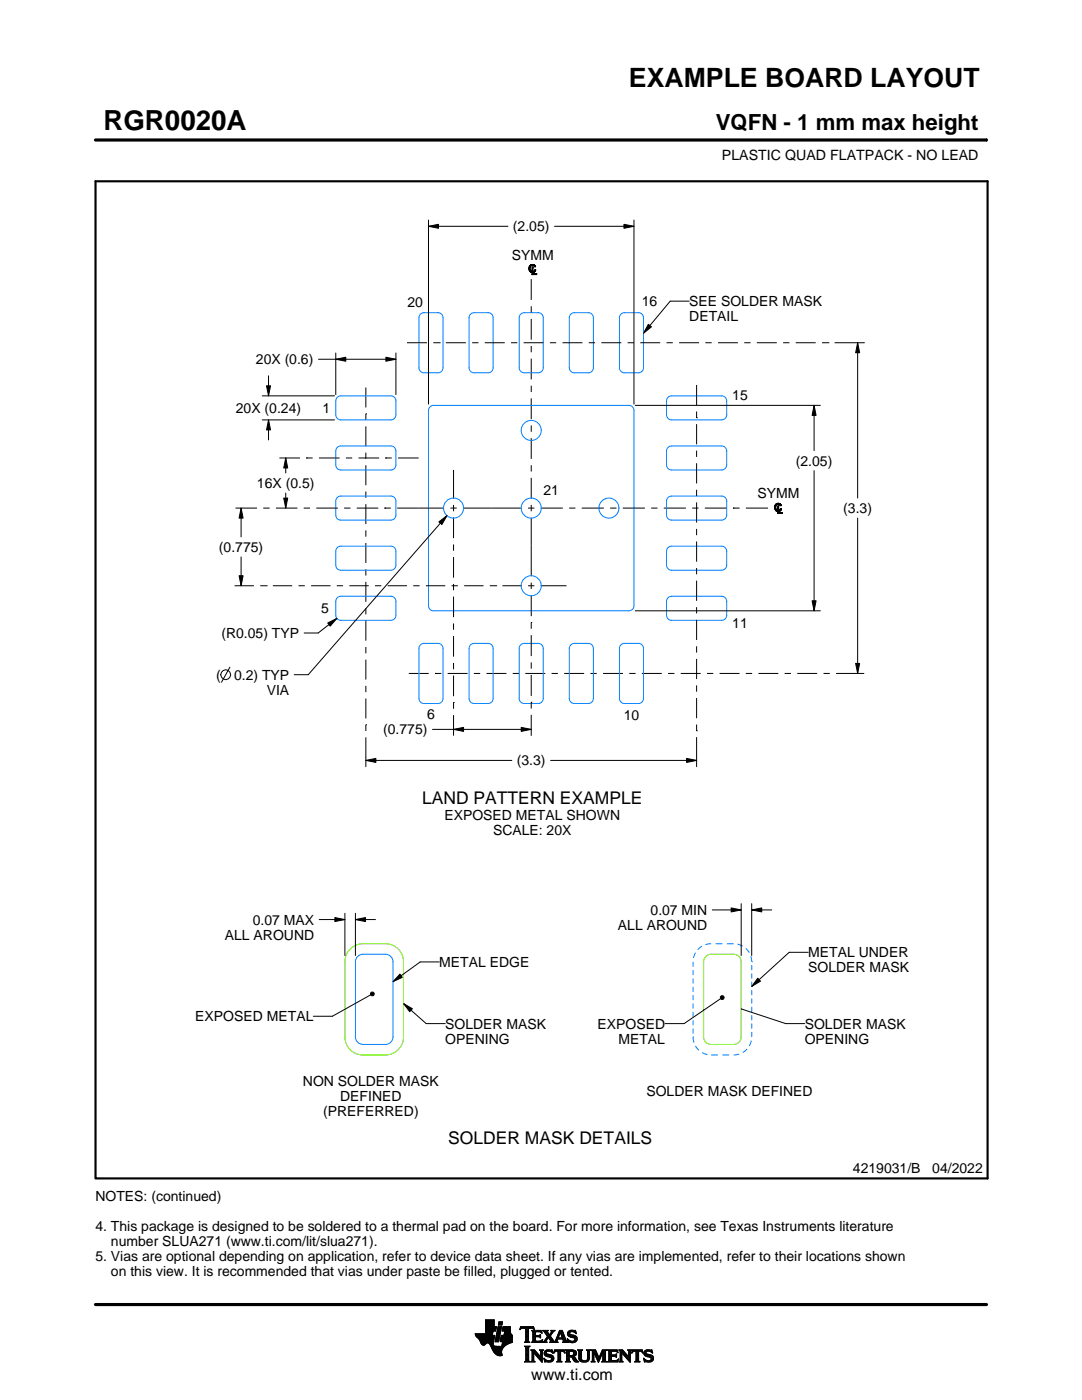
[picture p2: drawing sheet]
<svg xmlns="http://www.w3.org/2000/svg" width="216mm" height="279mm" viewBox="0 0 216 279" stroke-linecap="round" stroke-linejoin="round" font-family="sans-serif">
<g fill="none" stroke="#000" stroke-width=".2">
<path d="M19.1 27.9h177.7M196.8 27.7v.5M85.5 45.2l2-.4v.8zM85.5 43.9v36.8M85.5 45.2h15.9M105.5 53.6h.3zM105.5 53.7h.3zM105.5 53.6l.3-.1zM105.5 53.7l.3-.1v.1zM105.6 53.5l.2-.1zM105.6 53.8l.2-.1v.1zM105.6 53.8h.2z"/>
<path d="M105.6 53.5h.2l-.3 .1zM105.6 53.3h.2zM105.6 53.3l.2 .1-.2 .1zM105.6 53.9h.2zM105.6 53.3l.2-.1zM105.6 53.9l.2-.1v.1zM105.6 54h.3zM105.6 53.2l.3-.1zM105.6 53.2h.2l-.2 .1zM105.7 54.1h.2zM105.7 53.1l.3-.1zM105.7 53.1h.2z"/>
<path d="M105.7 54.1h.3zM105.7 53h.5zM105.7 53h.4zM105.7 54.2h.4zM105.7 53h.3zM105.8 52.9h.9zM105.8 54.3l.9-.1zM105.8 54.3h.8zM105.8 54.3l.4-.1zM105.8 54.3l.6-.1zM105.9 52.9l.7-.1zM105.9 52.9h.8z"/>
<path d="M105.9 54.3h.7zM105.9 54.3h.6zM106 52.8h.6zM106 52.8h.5zM106 55.7v4.2M106 54.4l.5-.1zM106 54.4h.5zM106.1 52.8h.4zM106.1 52.8h.3zM106.2 54.4h.3zM106.2 54.8l.9-.2v.2zM106.2 53.3h.2l-.2 .9z"/>
<path d="M106.2 54.8l.2-.2h.7zM106.2 54.4h.2l-.2 .4zM106.2 52.8h.2zM106.2 53l.5-.1zM106.3 53l.4-.1zM106.3 53h.4zM106.4 53.3v.9h-.2zM106.4 54.2h.4zM106.4 54.4v.2l-.2 .2zM106.4 53h.3zM106.5 53h.2zM106.5 54.2l.3-.1z"/>
<path d="M106.5 53h.3zM106.5 54.1h.3zM106.6 53.1h.3zM106.6 54l.2 .1zM106.6 54h.3zM106.6 53.2h.3zM106.7 54h.2zM106.7 54l.2-.1zM106.7 53.9h.2zM106.7 53.8l.2 .1zM110.6 45.2h15.9M124.5 44.8l2 .4-2 .4z"/>
<path d="M126.5 43.9v36.8M52.3 79h14.5M53.2 77h.8l-.4 2zM53.6 75v4M63.5 71.7h15.5M67 71.7l2-.4v.8zM67 70.4v8.3M73 77.3v4M77 71.3l2 .4-2 .4zM79 70.4v8.3M81.2 68.4h4M86.5 68.4h1.2"/>
<path d="M87.7 68.4h.1M89 68.4h4M94.2 68.4h1.3M96.7 68.4h4M102 68.4h1.2M104.5 68.4h4M106 62.4h.1M106 61.1v1.3M106 63.6v4.2M106 69.1v1.2M106 71.6v4.1M106 77v1.2"/>
<path d="M106 79.5v4.2M109.7 68.4h1.3M112.2 68.4h4M117.5 68.4h1.2M120 68.4h4M125.2 68.4h1.3M127.8 68.4h3.9M129.4 64.7l.6 .5-1.6 1.3zM133 68.4h1.3M135.5 68.4h4M137.5 60.1h-3.8l-5.3 6.4M139 76.8v4.1"/>
<path d="M140.7 68.4h1.3M143.3 68.4h3.9M148.5 68.4h1.3M151 68.4h4M156.3 68.4h1.2M158.8 68.4h4M164 68.4h1.3M165.3 68.4h.1M166.5 68.4h6M171.1 68.4l.4 2h-.8zM171.1 68.4v31M52.3 83.8h14.5"/>
<path d="M53.6 83.8l.4 2h-.8zM53.6 83.8v4M55.8 91.4h4.1M56.6 99.4h.8l-.4 2zM57 91.4l.4 2h-.8zM57 91.4v3M57 98.4v3M61.1 91.4h.1M61.1 91.4h1.3M63.6 91.4h4.2M69 91.4h1.3M71.5 91.4h4.1"/>
<path d="M73 82.6h.1M73 82.6v1.2M73 85.1v4M73 90.3v1.3M73 92.9v3.9M73 98.1v1.3M76.9 91.4h.1M76.9 91.4h1.3M79.4 91.4h4.1M90.5 93.8v5.7M106 84.9v1.3M106 87.4v4.2"/>
<path d="M106 92.8v1.3M106 95.4v4.1M126.8 80.9h36.9M139 83.4h.1M139 82.1v1.3M139 84.6v4.1M139 89.9v1.3M139 92.4v4.1M139 97.7v1.3M162.4 80.9l.4 2h-.8zM162.4 80.9v9M162.4 93.9v28"/>
<path d="M46.8 116.9h3.9M47 101.4h4.3M47.7 114.9h.8l-.4 2zM48.1 101.4l.4 2h-.8zM48.1 101.4v5.7M48.1 111.2v5.7M51.9 116.9h1.3M52.5 101.4h1.3M53.2 116.9h.1M54.4 116.9h3.9M55.1 101.4h4.2M59.6 116.9h1.2"/>
<path d="M60.6 101.4h1.3M62.1 116.9h3.8M63.1 101.4h4.3M67.2 116.9h1.3M68.7 101.4h1.2M69.7 116.9h3.9M71.2 101.4h4.3M73 100.6v4M73 105.8v1.3M73 108.4v3.9M73 113.6v1.3M73 116.1v4"/>
<path d="M74.8 116.9h1.3M76.7 101.4h.1M76.7 101.4h1.3M77.3 116.9h3.9M79.2 101.4h9.4M82.5 116.9h1.2M85 116.9h3.8M87.6 104.2l1.6-1.3-1 1.8zM89.2 102.9l-27.7 31.8h-2.8M89.9 101.4h1.2M90.1 116.9h1.3M90.5 100.8v1.2"/>
<path d="M90.5 103.3v4.1M90.5 108.7v1.2M90.5 111.2v4.1M90.5 116.5v1.3M90.5 119.1v4.1M92.4 101.4h11.7M92.6 116.9h3.9M97.7 116.9h1.3M99 116.9h.1M100.3 116.9h3.8M105.4 116.9h1.2M105.4 101.4h1.2"/>
<path d="M106 100.8v1.2M106 103.3v11.7M106 116.3v1.2M106 118.8v4.2M107.9 116.9h5.1M107.9 101.4h4.4M113.6 101.4h1.2M116.1 101.4h4.4M121.7 101.4h1.3M124.3 101.4h4.4M129.9 101.4h1.3M132.5 101.4h4.4"/>
<path d="M138.1 101.4h1.3M139 100.3v4M139 105.6v1.2M139 108.1v4M139 113.4v1.2M139 115.9v4M140.6 101.4h4.5M146.3 101.4h.1M146.3 101.4h1.3M148.8 101.4h4.4M154.6 101.3h.2zM154.6 101.3l.2 .1z"/>
<path d="M154.6 101.3l.2-.1zM154.6 101.3h.2v.1zM154.6 101.1h.2zM154.6 101.4h.2v.1zM154.6 101.4l.2 .1zM154.6 101.1l.2 .1-.2 .1zM154.6 101.5h.2zM154.6 101h.2zM154.6 101l.2 .1h-.2zM154.6 101.6h.2zM154.6 100.9l.2 .1zM154.6 100.9h.2z"/>
<path d="M154.6 101.6l.2-.1v.1zM154.6 100.9h.3zM154.7 101.7h.2zM154.7 100.8l.3-.1zM154.7 100.8h.2zM154.7 100.8l.2 .1h-.3zM154.7 101.7l.2 .1zM154.7 100.7h.4zM154.7 100.7h.3zM154.7 101.8h.3zM154.8 100.7l.4-.1zM154.8 100.7h.3z"/>
<path d="M154.8 101.9h.3zM154.8 100.6h.9zM154.9 101.9h.8zM154.9 101.9l.8 .1zM154.9 101.9h.3zM154.9 101.9h.5zM154.9 100.6l.7-.1zM154.9 100.6h.8zM154.9 102h.8zM154.9 102h.7zM155 100.5h.6zM155 100.5h.5z"/>
<path d="M155.1 102h.5zM155.1 102h.4zM155.1 100.5h.4zM155.1 100.5h.3zM155.2 102.1l.3-.1zM155.2 102.5l.9-.2v.2zM155.2 100.9h.2l-.2 1zM155.2 102.5l.2-.2h.7zM155.2 102.1h.2l-.2 .4zM155.2 100.5h.2zM155.2 100.6h.5zM155.3 100.6h.4z"/>
<path d="M155.4 100.6h.4zM155.4 100.9v1h-.2zM155.4 101.9l.4-.1zM155.4 102.1v.2l-.2 .2zM155.4 100.7l.4-.1zM155.5 100.7l.3-.1zM155.5 101.8h.4zM155.6 100.7h.2zM155.6 101.8h.3zM155.6 100.8h.3zM155.6 101.7l.3 .1zM155.6 101.7l.3-.1z"/>
<path d="M155.7 100.9h.2zM155.7 101.6h.2zM155.7 101.6l.2-.1zM155.7 101.5h.2zM162 119.9h.8l-.4 2zM171.1 103.4v31M45.9 133.2l-1.7 3M65.4 124.3l1.8-.9-1.3 1.6zM67.2 123.4l-3.7 2.9h-2.8M73 121.4v1.2M73 123.9v4M73 129.1v1.3"/>
<path d="M73 131.6v4M73 136.9v1.2M73 139.4v4M81.6 134.4h3.9M86.8 134.4h.1M86.8 134.4h1.3M89.3 134.4h4M90.5 124.4v1.3M90.5 126.9v4.2M90.5 132.3v1.3M90.5 134.8v4.1M94.6 134.4h1.2"/>
<path d="M97.1 134.4h3.9M102.3 134.4h1.3M104.8 134.4h4M106 124.2h.1M106 124.2v1.3M106 126.7v4.2M106 132.2v1.2M106 134.7v4.2M110.1 134.4h1.2M112.6 134.4h4M117.8 134.4h1.3M120.3 134.4h4"/>
<path d="M125.6 134.4h1.2M126.8 121.9h36.9M128.1 134.4h4M133.3 134.4h1.3M135.8 134.4h4M139 121.2v1.2M139 123.7v4M139 129v1.2M139 131.5v4M139 136.8v1.2M139 139.3v4M141.1 134.4h1.2"/>
<path d="M143.6 134.4h4M148.8 134.4h1.3M151.3 134.4h4M156.6 134.4h1.2M159.1 134.4h4M164.3 134.4h1.3M166.8 134.4h5.6M170.7 132.4h.8l-.4 2zM73 151.8l2-.4v.8zM73 144.6h.1M73 144.6v1.3M73 147.2v5.8"/>
<path d="M73 151.8h29.1M86.3 145.6h19.7M90.5 145.6l2-.4v.8zM90.5 140.2h.1M90.5 140.2v1.3M90.5 142.7v4.1M104 145.2l2 .4-2 .4zM106 140.1h.1M106 140.1v1.3M106 142.7v4.1M109.9 151.8h29.1M137 151.4l2 .4-2 .4z"/>
<path d="M139 145.9h.1M139 144.6v1.3M139 147.1v5.9M63.7 183.5h5.1M66.8 183.1l2 .4-2 .4zM68.8 182.3v8.4M70.9 183.5l2-.4v.8zM70.9 182.3v8.4M70.9 183.5h4M73.9 198.2l.3-.2h.3l.2 .4-.2 .3h-.3l-.3-.2zM73.9 198.6l-7.6 4.2h-3.8M79.8 194.4l.5 .7-1.9 .8z"/>
<path d="M87.7 192h-3.8l-5.5 3.9M142.1 181.6h5.8M143.7 198.9l.3-.2 .4 .1 .1 .3-.1 .3-.4 .1-.3-.2zM143.8 199.3l-7.3 5h-3.8M145.9 181.2l2 .4-2 .4zM147.9 180.3v10.4M150 181.6l2-.4v.8zM150 181.6h4M150 180.3v10.4M151.2 195.2l.5 .6-1.7 1.1zM161.3 190.1h-3.8l-7.5 6.8M80.5 200.3l1.8 1-.5 .6z"/>
<path d="M80.5 200.3l4.5 4h3.8M147.9 201.4l8.9 2.9h3.8M94.8 266.2h3.5M94.8 266.3h3.5M94.9 266.4h3.3M94.9 266.5h3.8l-.2 1.2M94.9 266.5h3.8M95 266.6h3.7M95 266.7h3.7M95.1 266.8h3.6M95.2 266.9h3.4M95.3 267h3.3"/>
<path d="M95.4 267.1h3.2M95.5 267.2h3.1M95.6 267.3h3M95.7 267.4h2.8M95.7 267.5h2.8M95.8 267.6h2.7M95.8 267.7h2.7M95.9 267.8h2.6M95.9 267.9h2.5M95.9 268h2.5M96 268h1.1M96 268.1h1"/>
<path d="M96.1 268.2h.8M96.1 268.3h.7M96.2 268.4h.6M96.3 268.4h.4M96.9 266.1h1.4M96.9 266h1.4M96.9 265.9h1.4M96.9 265.8h1.5M96.9 265.7h1.5M96.9 264.7l2.2 .1-.2 .9h-.5l-.2 .8M96.9 265.6h2M96.9 265.5h2"/>
<path d="M96.9 265.4h2M96.9 265.3h2.1M96.9 265.2h2.1M96.9 265.1h2.1M96.9 265h2.1M96.9 264.9h2.1M96.9 264.8h2.2M96.9 264.6h1.7M96.9 264.5h1.7M96.9 264.4h1.7M96.9 264.3h1.7M96.9 264.2h1.7"/>
<path d="M96.9 264.1h1.7M96.9 264h1.7M96.9 263.9h1.7M96.9 263.8h1.7M96.9 263.7h1.7M96.9 263.6h1.7M96.9 263.5h1.7M96.9 263.4h1.7M97.5 268h.9M97.6 268.1h.8M97.7 268.2h.7M97.7 268.3h.7"/>
<path d="M97.8 268.4h.6M97.9 268.5h.6M97.9 268.6h.7M98 268.7h1.1M98 268.8h2.6M98 268.8h2.5M98.1 268.9h2.3M98.1 269h2.3M98.1 269.1h2.2M98.2 269.2h2.1M98.2 269.2h2M98.2 269.3h2"/>
<path d="M98.3 269.4h1.9M98.3 269.5h1.8M98.4 269.6h1.7M98.4 268v.4l.3 .2 2 .1M98.5 269.7h1.6M98.5 267.7l-.1 .3M98.5 269.8h1.6M98.6 269.9h1.5M98.6 264.8v-1.4h-1.7v2.8h-2.1l.1 .3 .7 .8 .7 1.1 .3 .1 .6-.5 .4 .1 1 1.8 .8 .6h.8l-.1-1 .8-1M98.6 270h1.5M98.7 270h1.4M98.8 270.1h1.3"/>
<path d="M98.8 267.7h.7M98.8 267.6h.7M98.8 267.5h.7M98.9 270.2h1.2M98.9 267.4h.7M98.9 267.3h.7M98.9 267.2h.7M98.9 267.1h.7M98.9 267h.7M98.9 270.3h1.3M99 266.9h.6M99 266.9h.7"/>
<path d="M99 266.8h.7M99 266.7h.7M99 266.6h.7M99 266.5h.7M99.1 270.4h1.1M99.1 266.4h.7M99.1 266.3h.7M99.1 266.2h.7M99.1 266.1h.7M99.1 266h.7M99.2 265.9h.7M99.2 265.8h.7"/>
<path d="M99.2 270.4h1M99.2 265.7h.7M99.2 265.6h.7M99.2 265.5h.7M99.3 265.4h.6M99.3 265.4h.7M99.3 265.3h.7M99.3 265.2h.7M99.3 265.1h.7M99.3 265h.7M99.4 270.5h.8M99.4 264.9h.7"/>
<path d="M99.4 264.8h.7M99.4 264.8h.7l-.6 3h-.7zM99.4 264.5l.2-.7h.7l-.2 .7h-.7M99.5 264.4h.6M99.5 264.3h.7M99.5 264.2h.7M99.5 264.1h.7M99.5 264h.7M99.5 263.9h.7M99.6 263.8h.7M99.8 270.6h.1M99.8 267.7h2.4"/>
<path d="M99.8 267.6h2.4M99.8 267.5h2.4M99.9 267.4h2.3M99.9 267.3h2.3M99.9 267.2h2.3M99.9 267.1h2.3M99.9 267h2.3M99.9 266.9h2.3M100 266.9h2.2M100 266.8h2.2M100 266.7h2.2M100 266.6h2.2"/>
<path d="M100 266.5h2.2M100.1 268.6h.7M100.2 268.5h.7M100.2 268.4h.8M100.2 268.4h.9M100.2 268.3h1M100.2 268.2h1.2M100.2 265.6h1.6M100.2 268.1h1.4M100.2 265.5h1.6M100.2 268h1.6M100.3 265.4h1.5"/>
<path d="M100.3 268h1.7M100.3 267.9h1.9M100.3 265.3h1.5M100.3 267.8h1.9M100.3 265.2h1.5M100.3 265.1h1.5M100.3 265h1.5M100.4 264.9h1.4M100.4 264.8h1.4M100.6 266.5l.1-.8h-.5l.2-.9h1.4l.1 1.1 .3 .6v1.4l-1.3 .6M100.6 266.4h1.5M100.6 266.3h1.4"/>
<path d="M100.6 266.2h1.4M100.6 266.1h1.3M100.7 266h1.2M100.7 265.9h1.2M100.7 265.8h1.1M100.7 265.7h1.1M102.2 266.5h-2.2l-.2 1.1 .5 .2-.2 .9M103.7 265.3h.1M103.8 265.2h.2M103.8 265h2.8M103.8 264.9h2.7M103.9 264.8h2.6"/>
<path d="M104.7 267.8h1M104.7 271.8h1.1M104.7 268.7h1M104.8 267.7h.7M104.8 271.7h.8M104.9 265.2h.6M104.9 268.9h.6M104.9 267.6h.6M104.9 267.5l-.2 .3M104.9 267.5h.6M104.9 267.4h.6M104.9 267.3h.6"/>
<path d="M104.9 267.2h.6M104.9 267.1h.6M104.9 267h.6M104.9 266.8h.6M104.9 266.7h.6M104.9 266.6h.6M104.9 266.5h.6M104.9 266.4h.6M104.9 266.3h.6M104.9 266.2h.6M104.9 266.1h.6M104.9 265.9h.6"/>
<path d="M104.9 265.8h.6M104.9 265.7h.6M104.9 265.6h.6M104.9 265.5h.6M104.9 265.4h.6M104.9 265.3h.6M104.9 271.5h.6M104.9 269h.6M104.9 271.4h.6M104.9 271.4v-2.4l-.2-.4h1.1l-.3 .4v2.4M104.9 271.4l-.2 .4h1.1l-.3-.4M104.9 271.3h.6"/>
<path d="M104.9 271.2h.6M104.9 271.1h.6M104.9 271h.6M104.9 270.9h.6M104.9 270.8h.6M104.9 270.6h.6M104.9 270.5h.6M104.9 270.4h.6M104.9 270.3h.6M104.9 270.2h.6M104.9 270.1h.6M104.9 270h.6"/>
<path d="M104.9 269.9h.6M104.9 269.8h.6M104.9 269.6h.6M104.9 269.5h.6M104.9 269.4h.6M104.9 269.3h.6M104.9 269.2h.6M104.9 269.1h.6M105.5 267.5l.2 .3M105.5 267.5v-2.3l.7-.1 .4 .3-.1-.6h-2.6l-.1 .6 .4-.3 .7 .1v2.3M105.7 267.8h-1M105.9 271.8h.8"/>
<path d="M105.9 269.4h.8M106.1 269.5h.7M106.1 267.8h2M106.1 271.7h.5M106.2 269.6h.7M106.2 271.5h.3M106.2 265.6h1.8M106.2 269.8h.8M106.2 271.4h.3M106.2 271.4l-.3 .4h.8l-.2-.4M106.2 271.3h.3M106.2 271.2h.3"/>
<path d="M106.2 271.1h.3M106.2 271h.3M106.2 270.9h.3M106.2 270.8h.3M106.2 270.6h.3M106.2 270.5h.3M106.2 270.4h.3M106.2 270.3h.3M106.2 270.2h.3M106.2 270.1h.3M106.2 270h1M106.2 269.9h.9"/>
<path d="M106.2 269.8v1.6M106.2 269.8l-.3-.4h.8l1.2 1.4M106.3 267.7h1.8M106.3 265.7h1.8M106.3 267.6h.6M106.3 265.8h.6M106.3 267.5l-.2 .3M106.3 267.5h.5M106.3 267.4h.5M106.3 267.3h.5M106.3 267.2h.5M106.3 267.1h.5"/>
<path d="M106.3 267h.5M106.3 266.8h.5M106.3 266.7h1.6M106.3 266.6h1.6M106.3 266.5h.5M106.3 266.4h.5M106.3 266.3h.5M106.3 266.2h.5M106.3 266.1h.5M106.3 265.9h.5M106.4 265.2h.2M106.5 270h.1"/>
<path d="M106.5 270v1.4M106.5 265.3h.1M106.6 270.1h.7M106.7 270.2h.7M106.8 270.3h.7M106.8 265.9l.2-.1h.6l.6 .2-.2-.5h-1.9l.2 .3v1.7M106.8 265.9v.6h.8l.3-.2v.7M106.9 270.4h.7M107 270.5h.7M107.1 270.6h.7M107.2 270.8h1M107.3 270.9h.9"/>
<path d="M107.4 271h.8M107.5 271.1h.7M107.6 271.2h.6M107.6 266.5h.3M107.7 271.3h.5M107.7 269.4h.7M107.7 266.8h.2M107.7 267.6h.5M107.8 266.4h.1M107.8 271.4h.4M107.8 267h.1M107.8 265.8h.3"/>
<path d="M107.8 269.5h.5M107.9 271.5h.3M107.9 269.6h.3M107.9 267l-.3-.2h-.8l.1 .8h.9l.5-.2M107.9 269.8h.3M107.9 270.6h.3M107.9 270.5h.3M107.9 270.4h.3M107.9 270.3h.3M107.9 270.2h.3M107.9 270.1h.3M107.9 270h.3"/>
<path d="M107.9 269.9h.3M107.9 269.8v1M107.9 269.8l-.2-.4h.7l-.2 .4M108 271.7h.2M108 265.9h.1M108 267.5h.2M108.1 271.8h.1M108.1 266.1h.1M108.2 267.4h.1M108.2 269.8v2.1l-1.7-1.9M108.2 267.8h.9M108.3 267.4l-.2 .5-2-.1"/>
<path d="M108.3 265.6h1M108.5 267.7h.5M108.5 271.1l.8 .4h.5l.2-.1-.1-.4-1-.4-.3-.3 .1-.7 .7-.2 .6 .1 .2-.1 .1 .6-.9-.3-.3 .1-.1 .3 1.3 .4 .2 .6M108.5 271.1h.1M108.5 265.7h.7M108.5 271.2h.2M108.6 271.3h.2M108.6 270.1h.4M108.6 270h.4M108.6 270.2h.6M108.6 267.6h.4M108.6 271.4h.4"/>
<path d="M108.6 269.9h.4M108.6 270.3h1M108.6 265.8h.7M108.6 271.5h.8M108.6 269.8h.5M108.7 271.7h1.5M108.7 270.4h1.3M108.7 267.5h.3M108.7 271.8h.1M108.7 265.9h.6M108.7 269.6h1.5M108.8 267.4h.3"/>
<path d="M108.8 270.5h1.5M108.8 266.1h.6M108.8 269.5h1.4M108.8 267.3h.4M108.9 266.2h.6M108.9 267.2h.4M108.9 266.3h.6M108.9 270.6h1.5M109 267.1h.3M109 266.4h1M109.1 271.8h.9M109.1 269.4h.7"/>
<path d="M109.1 267h.9M109.1 266.5h.8M109.1 267.8h-.9M109.2 266.8h.8M109.2 266.6h.6M109.2 266.7h.7M109.2 266.7l-.6 .9-.4 .2M109.3 270.8h1.1M109.5 267.1h.6M109.6 267.2h.6M109.7 271.5h.7M109.7 267.3h.6"/>
<path d="M109.7 267.8l.2-.2-.5-.7-.4 .8 .1 .1M109.7 267.8h1.6M109.7 266.3h.4M109.7 267.4h.6M109.8 270.9h.7M109.8 266.2h.3M109.8 266.6l.9 1.2 1-2.3h.5l.8 2.1 .3 .2M109.8 267.5h.6M109.9 266.1h.3M109.9 269.8h.4M109.9 267.6h.6M109.9 267.7h.7"/>
<path d="M109.9 271.4h.5M109.9 265.9h.4M110 271h.5M110 265.6h.7M110 265.9l-.4 .5-.4-.6 .2-.3h-1.1l.9 1.2M110 265.9l.1-.2-.2-.2h.8l-.9 1.1M110 271.3h.5M110 265.8h.4M110 271.1h.5M110 271.2h.5M110.1 269.4h.1M110.1 265.7h.4"/>
<path d="M110.1 269.9h.2M110.2 270h.1M110.5 270h.1M110.5 269.9h.2M110.5 271.1l-.2 .5-.8 .3-.6-.2-.2 .1-.2-.7M110.5 269.8h.3M110.6 269.6h2.1M110.6 269.5h2M110.6 269.4h2M110.7 267.7h.5M110.8 267.6h.4M110.9 267.5h.3"/>
<path d="M110.9 267.4h.3M111 267.3h.3M111 267.2h1.8M111 267.1h1.8M111.1 267h.3M111.1 271.8h1M111.1 266.8h.4M111.2 266.7h.3M111.2 267.5l.1-.2h1l.1 .2M111.2 267.5v.3h.1M111.2 266.6h.3M111.3 266.5h.3"/>
<path d="M111.3 271.7h.6M111.3 266.4h.3M111.3 271.5h.6M111.3 267.8h-1.6M111.3 269.8h.6M111.4 266.3h.3M111.4 271.4h.5M111.4 271.4l-.1-1.7h-.4l-.4 .4 .2-.7h1.9l.1 .7-.3-.4h-.5v1.7M111.4 270.5h.5M111.4 270.4h.5M111.4 270.3h.5M111.4 270.2h.5"/>
<path d="M111.4 270.1h.5M111.4 270h.5M111.4 269.9h.5M111.4 271.4l-.3 .4h1l-.2-.4M111.4 271.3h.5M111.4 271.2h.5M111.4 271.1h.5M111.4 271h.5M111.4 270.9h.5M111.4 270.8h.5M111.4 270.6h.5M111.4 266.2h.3"/>
<path d="M111.4 266.1h.4M111.5 265.9h.9M111.5 265.8h.8M111.6 265.7h.7M111.6 265.6h.6M111.8 265.9l.4 1.1h-.8zM111.9 266.1h.5M111.9 266.2h.5M111.9 266.3h.6M112 266.4h.5M112 266.5h.6M112.1 266.6h.5"/>
<path d="M112.1 266.7h.6M112.1 266.8h.6M112.2 267h.5M112.2 267.8h1.1M112.3 267.3h.6M112.3 267.4h.6M112.4 267.5h.6M112.4 267.5v.3h-.2M112.4 269.8h.3M112.4 267.6h.6M112.4 267.7h.7M112.6 269.9h.1"/>
<path d="M112.6 270h.2M112.8 271.8h1M112.8 269.4h1.6M113 269.5h1.7M113 271.7h.7M113 269.6h1.9M113 271.5h.6M113 269.8h.6M113 271.4h.6M113 271.4l-.2 .4h1l-.2-.4M113 271.3h.6M113 271.2h.6"/>
<path d="M113 271.1h.6M113 271h.6M113 270.9h.6M113 270.8h1.5M113 270.6h1.6M113 270.5h1.8M113 270.4h.6M113 270.3h.6M113 270.2h.6M113 270.1h.6M113 270h.6M113 269.9h.6"/>
<path d="M113 269.8v1.6M113 269.8l-.2-.4h1.4l.6 .2 .2 .3v.4l-.2 .3-.4 .1M113.2 267.3h.2M113.2 267.4h.3M113.2 266.2h.5M113.2 266.3h.6M113.2 266.1h.5M113.3 267.5h.3M113.3 267.8h-1.1M113.3 266.4h.9M113.3 265.9h.4M113.3 267.6h.6"/>
<path d="M113.3 266.5h1.3M113.3 267.7h1.6M113.3 265.8h.5M113.3 267.8h.2M113.4 266.6h1.5M113.4 265.7h1.5M113.4 265.7l.5-.2 .7 .1 .2-.1 .1 .7-.7-.4h-.4l-.1 .3 .1 .2 .9 .2 .4 .3 .1 .5-.3 .5-.6 .2-.7-.2-.2 .1-.2-.7 .9 .5 .5-.1 .1-.3-.2-.3-1.1-.4-.2-.4zM113.5 266.7h1.5M113.5 265.6h1.4M113.6 271.4v-.6h.4l.7 1h.8M113.6 269.9l.1-.2 .7 .2v.4l-.4 .2M113.6 269.9v.6"/>
<path d="M113.7 267.8h1.1M113.8 266.8h1.3M113.8 265.5h.6M114 268h.4M114.1 270.9h.6M114.2 271h.6M114.2 271.1h.7M114.3 271.2h.6M114.3 267h.8M114.3 269.8h.7M114.3 270.4h.6M114.4 271.3h.6"/>
<path d="M114.4 270.7l1.1 1.1M114.4 270.7h.1M114.4 271.4h.7M114.4 269.9h.6M114.4 270.3h.6M114.5 267.6h.5M114.5 270.2h.5M114.5 270h.5M114.5 265.8h.4M114.5 270.1h.5M114.5 271.5h.7M114.6 271.7h.7"/>
<path d="M114.6 267.1h.6M114.6 267.5h.5M114.7 267.2h.5M114.7 267.4h.5M114.7 265.9h.3M114.7 267.3h.5M114.7 271.8h.8M114.8 266.1h.2M114.9 266.2h.1M115.3 269.4h.9M115.4 269.5h.7M115.5 269.6h.5"/>
<path d="M115.5 269.8h.5M115.5 269.8v1.4l.4 .5 .6 .2 .7-.1 .3-.3 .1-.5M115.5 271h.5M115.5 270.9h.5M115.5 270.8h.5M115.5 270.6h.5M115.5 270.5h.5M115.5 270.4h.5M115.5 270.3h.5M115.5 270.2h.5M115.5 270.1h.5M115.5 270h.5"/>
<path d="M115.5 269.9h.5M115.5 269.8l-.2-.4h.9l-.2 .4M115.5 271.1h.5M115.5 271.2h.5M115.5 271.3h.6M115.6 271.4h.6M115.7 271.5h.8M115.8 271.7h1.5M116 271l.2 .4 .5 .2 .4-.2 .2-.4M116 269.8v1.2M116 271.8h1.1M116.8 271.5h.6"/>
<path d="M117 269.4h.8M117.1 271.4h.4M117.2 269.5h.5M117.2 271.3h.4M117.2 269.6h.4M117.2 271.2h.4M117.2 271.1h.4M117.3 269.8h.3M117.3 271h.3M117.3 270.9h.3M117.3 270.8h.3M117.3 270.6h.3"/>
<path d="M117.3 270.5h.3M117.3 270.4h.3M117.3 270.3h.3M117.3 270.2h.3M117.3 270.1h.3M117.3 270h.3M117.3 269.9h.3M117.6 269.8l.2-.4h-.8l.2 .3 .1 1.3M117.6 269.8v1.2M118 271.8h.7M118 269.4h.8M118.1 269.5h.8"/>
<path d="M118.1 271.7h.5M118.2 269.6h.7M118.2 271.5h.3M118.2 269.8h.8M118.2 271.4h.3M118.2 269.8l-.2-.4h.8l.7 1.6 .7-1.6h.9l-.3 .4M118.2 271.4l-.2 .4h.7l-.2-.4M118.2 271.3h.3M118.2 271.2h.3M118.2 271.1h.3M118.2 271h.3M118.2 270.9h.3"/>
<path d="M118.2 270.8h.3M118.2 270.6h.3M118.2 270.5h.3M118.2 270.4h.3M118.2 270.3h.3M118.2 270.2h.3M118.2 270.1h.3M118.2 270h.9M118.2 269.9h.8M118.2 269.8v1.6M118.6 270.1h.5M118.6 270.2h.6"/>
<path d="M118.7 270.3h.5M118.7 270.4h.6M118.8 270.5h.5M118.8 270.6h.6M118.9 270.8h.5M118.9 270.9h.6M119 271h.8M119 271.1h.8M119.1 271.2h.6M119.1 271.3h.6M119.2 271.4h.4M119.2 271.5h.4"/>
<path d="M119.3 271.7h.2M119.3 271.8h.2M119.6 270.9h.3M119.6 270.8h.3M119.7 270.6h.3M119.7 270.5h.3M119.8 270.4h.3M119.8 270.3h.3M119.9 270.2h.3M119.9 270.1h.3M120 270h.8M120 269.9h.8"/>
<path d="M120 269.8h.8M120.1 271.8h1M120.1 269.6h.7M120.1 269.5h.8M120.2 269.4h.9M120.2 271.7h.7M120.3 271.5h.5M120.3 271.4h.5M120.3 271.4l-.2 .4h1l-.3-.4M120.3 271.4v-1.5l-.9 2-.9-2v1.5M120.3 271.3h.5M120.3 271.2h.5"/>
<path d="M120.3 271.1h.5M120.3 271h.5M120.3 270.9h.5M120.3 270.8h.5M120.3 270.6h.5M120.3 270.5h.5M120.3 270.4h.5M120.3 270.3h.5M120.3 270.2h.5M120.3 270.1h.5M120.8 269.8v1.6M121.2 271.8h2"/>
<path d="M121.2 269.4h1.9M121.4 269.5h1.8M121.4 271.7h1.9M121.5 269.6h1.7M121.5 271.5h1.8M121.5 269.8h.5M121.5 271.4h.5M121.5 269.8l-.3-.4h1.9l.2 .6M121.5 269.9h.5M121.5 269.8v1.6M121.5 271.3h.5M121.5 271.2h.5"/>
<path d="M121.5 271.1h.5M121.5 271h.5M121.5 270.9h.5M121.5 270.8h.5M121.5 270.6h1.5M121.5 270.5h1.5M121.5 270.4h1.5M121.5 270.3h.5M121.5 270.2h.5M121.5 270.1h.5M121.5 270h.5M122.6 270.4l.4-.2v.7l-.2-.2h-.8v.7l.2 .1"/>
<path d="M122.9 270.8h.1M122.9 270.3h.1M123 269.8h.3M123.1 271.4h.3M123.2 269.9h.1M123.3 270h.1M123.3 270l-.4-.3h-.8l-.1 .7M123.3 271.3h.1M123.4 271.2h.1M123.4 271.2l-.2 .6h-2l.3-.4M123.4 271.2l-.3 .3h-.4M123.5 271.8h.8"/>
<path d="M123.5 269.4h.7M123.6 269.5h.7M123.7 271.7h.5M123.7 269.6h.7M123.7 271.5h.4M123.7 269.8h.8M123.7 271.4h.4M123.7 271.4l-.2 .4h.8l-.2-.4M123.7 271.3h.4M123.7 271.2h.4M123.7 271.1h.4M123.7 271h.4"/>
<path d="M123.7 270.9h.4M123.7 270.8h.4M123.7 270.6h.4M123.7 270.5h.4M123.7 270.4h.4M123.7 270.3h.4M123.7 270.2h.4M123.7 270.1h.4M123.7 270h1M123.7 269.9h.9M123.7 269.8v1.6M123.7 269.8l-.2-.4h.7l1.2 1.4 .1-1"/>
<path d="M124.1 270v1.4M124.1 270h.1M124.2 270.1h.6M124.2 270.2h.7M124.3 270.3h.7M124.4 270.4h.7M124.5 270.5h.7M124.6 270.6h.7M124.7 270.8h1.1M124.8 270.9h1M124.9 271h.9M125 271.1h.8"/>
<path d="M125.1 271.2h.7M125.2 271.3h.6M125.2 269.4h.8M125.3 271.4h.5M125.4 269.5h.5M125.4 271.5h.4M125.4 269.6h.4M125.5 269.8h.3M125.5 269.8l-.3-.4h.8l-.2 .4M125.5 270.4h.3M125.5 270.3h.3M125.5 270.2h.3"/>
<path d="M125.5 270.1h.3M125.5 270h.3M125.5 269.9h.3M125.5 270.6h.3M125.5 270.5h.3M125.5 271.7h.3M125.6 271.8h.2M125.8 269.8v2.1l-1.7-1.9M126 270h.1M126.1 269.9h.1M126.1 269.8h.3M126.1 269.6h2.1"/>
<path d="M126.2 269.5h2M126.2 269.4h2M126.6 271.8h1.1M126.9 271.7h.6M126.9 271.5h.5M126.9 269.8h.5M126.9 271.4h.5M126.9 271.4v-1.7h-.5l-.3 .4 .1-.7h1.9l.2 .7-.4-.4h-.5v1.7M126.9 270.5h.5M126.9 270.4h.5M126.9 270.3h.5M126.9 270.2h.5"/>
<path d="M126.9 270.1h.5M126.9 270h.5M126.9 269.9h.5M126.9 271.4l-.3 .4h1.1l-.3-.4M126.9 271.3h.5M126.9 271.2h.5M126.9 271.1h.5M126.9 271h.5M126.9 270.9h.5M126.9 270.8h.5M126.9 270.6h.5M128 269.8h.3"/>
<path d="M128.1 269.9h.2M128.2 270h.1M128.4 271.1h.1M128.4 271.2h.2M128.5 271.3h.2M128.5 270.1h.4M128.5 270h.4M128.5 270.2h.6M128.5 271.4h.4M128.5 269.9h.4M128.5 270.3h1M128.5 271.5h.8"/>
<path d="M128.5 269.8h.5M128.6 271.7h1.5M128.6 270.4h1.3M128.6 271.8h.1M128.6 269.6h1.5M128.7 270.5h1.5M128.7 269.5h1.4M128.8 270.6h1.5M128.9 271.8h1M129 269.4h.7M129.1 270.8l-.6-.4 .1-.7 .5-.3 .8 .1 .2-.1 .1 .7-.8-.4-.4 .1-.1 .2 1.3 .5 .2 .6M129.1 270.8l.7 .2v.4l-.6 .1-.8-.4"/>
<path d="M129.2 270.8h1.1M129.6 271.5h.7M129.6 270.9h.8M129.8 269.8h.4M129.8 271.4h.5M129.9 271h.5M129.9 271.3h.5M129.9 271.1h.5M129.9 271.2h.5M129.9 269.4h.2M130 269.9h.2M130.1 270h.1"/>
<path d="M130.4 271.1l-.3 .5-.7 .3-.6-.2-.2 .1-.2-.7"/>
<circle cx="45" cy="134.7" r=".98"/>
</g>
<g fill="#000">
<path d="M85.5 45.2l2-.4v.8zM105.5 53.6l.3-.1zM105.5 53.7l.3-.1v.1zM105.6 53.5l.2-.1zM105.6 53.8l.2-.1v.1zM105.6 53.3h.2zM105.6 53.3l.2-.1zM105.6 53.8h.2zM105.6 53.9l.2-.1v.1zM105.6 54h.3zM105.6 53.2l.3-.1zM105.7 54.1h.2z"/>
<path d="M105.7 53.1l.3-.1zM105.7 54.1h.3zM105.7 53h.4zM105.7 54.2h.4zM105.6 53.5h.2l-.3 .1zM105.5 53.6h.3zM105.5 53.7h.3zM105.6 53.3l.2 .1-.2 .1zM105.6 53.9h.2zM105.8 54.3l.9-.1zM105.6 53.2h.2l-.2 .1zM105.9 52.9h.8z"/>
<path d="M105.9 54.3h.7zM105.7 53.1h.2zM106 52.8h.6zM106 54.4l.5-.1zM105.7 53h.3zM106.1 52.8h.4zM105.8 54.3l.4-.1zM106.4 53.3v.9h-.2zM105.8 54.3l.6-.1zM106.2 54.4h.3zM106.2 54.8l.9-.2v.2zM106.2 52.8h.2z"/>
<path d="M105.8 52.9h.9zM105.7 53h.5zM106.2 53l.5-.1zM106.3 53l.4-.1zM106.3 53h.4zM106.2 53.3h.2l-.2 .9zM106.4 54.2h.4zM106.2 54.8l.2-.2h.7zM106.4 54.4v.2l-.2 .2zM106.2 54.4h.2l-.2 .4zM106.1 52.8h.3zM106 54.4h.5z"/>
<path d="M106.4 53h.3zM106.5 54.2l.3-.1zM106 52.8h.5zM106.5 53h.2zM106.5 53h.3zM106.5 54.1h.3zM105.9 54.3h.6zM105.9 52.9l.7-.1zM106.6 53.1h.3zM106.6 54h.3zM105.8 54.3h.8zM106.6 53.2h.3z"/>
<path d="M106.7 53.9h.2zM106.7 54l.2-.1zM106.6 54l.2 .1zM106.7 54h.2zM106.7 53.8l.2 .1zM124.5 44.8l2 .4-2 .4zM53.2 77h.8l-.4 2zM67 71.7l2-.4v.8zM77 71.3l2 .4-2 .4zM129.4 64.7l.6 .5-1.6 1.3zM171.1 68.4l.4 2h-.8zM53.6 83.8l.4 2h-.8z"/>
<path d="M57 91.4l.4 2h-.8zM162.4 80.9l.4 2h-.8zM48.1 101.4l.4 2h-.8zM47.7 114.9h.8l-.4 2zM56.6 99.4h.8l-.4 2zM87.6 104.2l1.6-1.3-1 1.8zM154.6 101.3l.2-.1zM154.6 101.3h.2v.1zM154.6 101.1h.2zM154.6 101.4h.2v.1zM154.6 101h.2zM154.6 100.9h.2z"/>
<path d="M154.6 101.5h.2zM154.6 101.6l.2-.1v.1zM154.7 101.7h.2zM154.7 100.8h.2zM154.7 101.7l.2 .1zM154.7 100.7h.3zM154.7 101.8h.3zM154.8 100.7h.3zM154.8 101.9h.3zM154.6 101.1l.2 .1-.2 .1zM154.6 101.3h.2zM154.6 101.3l.2 .1z"/>
<path d="M154.6 101l.2 .1h-.2zM154.6 100.9l.2 .1zM154.6 101.4l.2 .1zM154.6 101.6h.2zM154.9 101.9h.8zM154.6 100.9h.3zM154.7 100.8l.2 .1h-.3zM154.9 100.6h.8zM154.9 102h.8zM154.7 100.8l.3-.1zM155 100.5h.6zM155.1 102h.5z"/>
<path d="M154.7 100.7h.4zM155.1 100.5h.4zM154.9 101.9h.3zM155.4 100.9v1h-.2zM154.9 101.9h.5zM155.2 102.1l.3-.1zM155.2 102.5l.9-.2v.2zM155.2 100.5h.2zM154.8 100.6h.9zM154.8 100.7l.4-.1zM155.2 100.6h.5zM155.3 100.6h.4z"/>
<path d="M155.4 100.6h.4zM155.2 100.9h.2l-.2 1zM155.4 101.9l.4-.1zM155.2 102.5l.2-.2h.7zM155.4 102.1v.2l-.2 .2zM155.2 102.1h.2l-.2 .4zM155.1 100.5h.3zM155.1 102h.4zM155.4 100.7l.4-.1zM155.5 101.8h.4zM155 100.5h.5zM155.5 100.7l.3-.1z"/>
<path d="M155.6 100.7h.2zM155.6 101.8h.3zM154.9 102h.7zM154.9 100.6l.7-.1zM155.6 100.8h.3zM155.6 101.7l.3-.1zM154.9 101.9l.8 .1zM155.7 100.9h.2zM155.7 101.6l.2-.1zM155.6 101.7l.3 .1zM155.7 101.6h.2zM155.7 101.5h.2z"/>
<path d="M65.4 124.3l1.8-.9-1.3 1.6zM162 119.9h.8l-.4 2zM170.7 132.4h.8l-.4 2zM73 151.8l2-.4v.8zM90.5 145.6l2-.4v.8zM104 145.2l2 .4-2 .4zM137 151.4l2 .4-2 .4zM66.8 183.1l2 .4-2 .4zM70.9 183.5l2-.4v.8zM73.9 198.2l.3-.2h.3l.2 .4-.2 .3h-.3l-.3-.2zM79.8 194.4l.5 .7-1.9 .8zM143.7 198.9l.3-.2 .4 .1 .1 .3-.1 .3-.4 .1-.3-.2z"/>
<path d="M145.9 181.2l2 .4-2 .4zM150 181.6l2-.4v.8zM151.2 195.2l.5 .6-1.7 1.1zM80.5 200.3l1.8 1-.5 .6z"/>
</g>
<path d="M19.1 36.2h178v199h-178z" fill="none" stroke="#000" stroke-width=".43"/>
<path d="M19 27.9h177.8M19 260.3h177.8" fill="none" stroke="#000" stroke-width=".63"/>
<g fill="none" stroke="#0080ff" stroke-width=".2">
<path d="M67.3 79.3l.7-.3h10a1 1 0 0 1 1 1v2.8a1 1 0 0 1-1 1h-10a1 1 0 0 1-1-1v-2.8zM83.9 62.7l.7-.3h2.8a1 1 0 0 1 1 1v10a1 1 0 0 1-1 1h-2.8a1 1 0 0 1-1-1v-10zM93.9 62.7l.7-.3h2.8a1 1 0 0 1 1 1v10a1 1 0 0 1-1 1h-2.8a1 1 0 0 1-1-1v-10zM103.9 62.7l.7-.3h2.8a1 1 0 0 1 1 1v10a1 1 0 0 1-1 1h-2.8a1 1 0 0 1-1-1v-10zM113.9 62.7l.7-.3h2.8a1 1 0 0 1 1 1v10a1 1 0 0 1-1 1h-2.8a1 1 0 0 1-1-1v-10zM123.9 62.7l.7-.3h2.8a1 1 0 0 1 1 1v10a1 1 0 0 1-1 1h-2.8a1 1 0 0 1-1-1v-10zM133.3 79.3l.7-.3h10a1 1 0 0 1 1 1v2.8a1 1 0 0 1-1 1h-10a1 1 0 0 1-1-1v-2.8zM67.3 99.3l.7-.3h10a1 1 0 0 1 1 1v2.8a1 1 0 0 1-1 1h-10a1 1 0 0 1-1-1v-2.8zM67.3 89.3l.7-.3h10a1 1 0 0 1 1 1v2.8a1 1 0 0 1-1 1h-10a1 1 0 0 1-1-1v-2.8zM85.8 81.2l.7-.3h39a1 1 0 0 1 1 1v39a1 1 0 0 1-1 1h-39a1 1 0 0 1-1-1v-39zM133.3 99.3l.7-.3h10a1 1 0 0 1 1 1v2.8a1 1 0 0 1-1 1h-10a1 1 0 0 1-1-1v-2.8zM133.3 89.3l.7-.3h10a1 1 0 0 1 1 1v2.8a1 1 0 0 1-1 1h-10a1 1 0 0 1-1-1v-2.8z"/>
<path d="M67.3 109.3l.7-.3h10a1 1 0 0 1 1 1v2.8a1 1 0 0 1-1 1h-10a1 1 0 0 1-1-1v-2.8zM67.3 119.3l.7-.3h10a1 1 0 0 1 1 1v2.8a1 1 0 0 1-1 1h-10a1 1 0 0 1-1-1v-2.8zM133.3 119.3l.7-.3h10a1 1 0 0 1 1 1v2.8a1 1 0 0 1-1 1h-10a1 1 0 0 1-1-1v-2.8zM133.3 109.3l.7-.3h10a1 1 0 0 1 1 1v2.8a1 1 0 0 1-1 1h-10a1 1 0 0 1-1-1v-2.8zM83.9 128.7l.7-.3h2.8a1 1 0 0 1 1 1v10a1 1 0 0 1-1 1h-2.8a1 1 0 0 1-1-1v-10zM93.9 128.7l.7-.3h2.8a1 1 0 0 1 1 1v10a1 1 0 0 1-1 1h-2.8a1 1 0 0 1-1-1v-10zM103.9 128.7l.7-.3h2.8a1 1 0 0 1 1 1v10a1 1 0 0 1-1 1h-2.8a1 1 0 0 1-1-1v-10zM113.9 128.7l.7-.3h2.8a1 1 0 0 1 1 1v10a1 1 0 0 1-1 1h-2.8a1 1 0 0 1-1-1v-10zM123.9 128.7l.7-.3h2.8a1 1 0 0 1 1 1v10a1 1 0 0 1-1 1h-2.8a1 1 0 0 1-1-1v-10zM71.5 190.7l.9-.3h4.5a1.5 1.5 0 0 1 1.5 1.5v15a1.5 1.5 0 0 1-1.5 1.5h-4.5a1.5 1.5 0 0 1-1.5-1.5v-15l.1-.4zM138.3 191.9v1M138.3 193.6v1"/>
<path d="M138.3 195.3v1M138.3 196.9v1M138.3 198.6v1M138.8 190.1l-.4 1.1M140.1 188.8l-.9 .7M141.9 188.3l-1.1 .2M142.8 188.3h1.3M145 188.3h1.4M147.1 188.4l1.1 .4M148.8 189.3l.7 .8M149.8 190.8l.2 1.1M150 191.9h.1"/>
<path d="M150 192.6v1M150 194.3v1M150 195.9v1M150 197.6v1M150 199.3v1M138.3 206.9h.1M138.3 206.9l.2 1.2M138.3 200.3v1M138.3 201.9v1M138.3 203.6v1M138.3 205.3v1M138.8 208.7l.7 .9"/>
<path d="M139.5 209.6h.1M140.1 210.1l1 .4M141.9 210.5h1.3M144.1 210.5h1.4M147.5 210.4l-1.1 .1M149.1 209.3l-.9 .8M149.9 207.7l-.4 1M150 200.9v1M150 202.6v1M150 204.3v1M150 205.9v1"/>
<circle cx="106" cy="85.9" r="2"/>
<circle cx="90.5" cy="101.4" r="2"/>
<circle cx="106" cy="116.9" r="2"/>
<circle cx="106" cy="101.4" r="2"/>
<circle cx="121.5" cy="101.4" r="2"/>
</g>
<path d="M69.9 189.4a3.6 3.6 0 0 1 2.5-1.1h4.5a3.6 3.6 0 0 1 3.6 3.6v15a3.6 3.6 0 0 1-3.6 3.6h-4.5a3.6 3.6 0 0 1-3.6-3.6v-15a3.6 3.6 0 0 1 1.1-2.5zM141 190.7l.9-.3h4.5a1.5 1.5 0 0 1 1.5 1.5v15a1.5 1.5 0 0 1-1.5 1.5h-4.5a1.5 1.5 0 0 1-1.5-1.5v-15l.1-.4z" fill="none" stroke="#6ef200" stroke-width=".2"/>
<text font-size="5.5" x="20.6" y="26">RGR0020A</text>
<text font-size="5.3" x="125.5" y="17.4">EXAMPLE BOARD LAYOUT</text>
<text font-size="4.4" x="142.8" y="26">VQFN - 1 mm max height</text>
<g font-size="3.5">
<text x="84.2" y="160.6">LAND PATTERN EXAMPLE</text>
<text x="89.4" y="228.3">SOLDER MASK DETAILS</text>
</g>
<text font-size="3.2" x="106" y="275.3">www.ti.com</text>
<g font-size="2.8">
<text x="144.1" y="32">PLASTIC QUAD FLATPACK - NO LEAD</text>
<text x="102.4" y="46.2">(2.05)</text>
<text x="102.2" y="51.8">SYMM</text>
<text x="81.3" y="61.3">20</text>
<text x="128.1" y="61.1">16</text>
<text x="137.5" y="61.1">SEE SOLDER MASK</text>
<text x="137.5" y="64.1">DETAIL</text>
<text x="51.1" y="72.7">20X (0.6)</text>
<text x="47.1" y="82.4">20X (0.24)</text>
<text x="64.4" y="82.4">1</text>
<text x="146.1" y="79.9">15</text>
<text x="158.8" y="92.9">(2.05)</text>
<text x="51.3" y="97.4">16X (0.5)</text>
<text x="108.4" y="98.8">21</text>
<text x="151.2" y="99.5">SYMM</text>
<text x="168.3" y="102.4">(3.3)</text>
<text x="43.7" y="110.1">(0.775)</text>
<text x="64.1" y="122.3">5</text>
<text x="146.1" y="125.3">11</text>
<text x="44.2" y="127.3">(R0.05) TYP</text>
<text x="43.1" y="135.7">(</text>
<text x="46.7" y="135.7">0.2) TYP</text>
<text x="53.2" y="138.7">VIA</text>
<text x="85.2" y="143.5">6</text>
<text x="124.5" y="143.6">10</text>
<text x="76.5" y="146.6">(0.775)</text>
<text x="103.1" y="152.8">(3.3)</text>
<text x="88.7" y="163.7">EXPOSED METAL SHOWN</text>
<text x="98.4" y="166.7">SCALE: 20X</text>
<text x="50.5" y="184.5">0.07 MAX</text>
<text x="123.3" y="185.6">ALL AROUND</text>
<text x="129.8" y="182.6">0.07 MIN</text>
<text x="44.9" y="187.5">ALL AROUND</text>
<text x="161.3" y="191.1">METAL UNDER</text>
<text x="87.7" y="193">METAL EDGE</text>
<text x="161.3" y="194.1">SOLDER MASK</text>
<text x="39" y="203.8">EXPOSED METAL</text>
<text x="88.8" y="205.3">SOLDER MASK</text>
<text x="88.8" y="208.3">OPENING</text>
<text x="119.2" y="205.3">EXPOSED</text>
<text x="123.4" y="208.3">METAL</text>
<text x="160.6" y="205.3">SOLDER MASK</text>
<text x="160.6" y="208.3">OPENING</text>
<text x="60.4" y="216.7">NON SOLDER MASK</text>
<text x="67.9" y="219.7">DEFINED</text>
<text x="129" y="218.7">SOLDER MASK DEFINED</text>
<text x="64.5" y="222.7">(PREFERRED)</text>
<text x="19" y="239.7">NOTES: (continued)</text>
<text x="170.2" y="234.2">4219031/B</text>
<text x="186" y="234.2">04/2022</text>
<text x="19" y="245.7">4. This package is designed to be soldered to a thermal pad on the board. For more information, see Texas Instruments literature</text>
<text x="19" y="251.7">5. Vias are optional depending on application, refer to device data sheet. If any vias are implemented, refer to their locations shown</text>
<text x="22.1" y="248.7">number SLUA271 (www.ti.com/lit/slua271).</text>
<text x="22.1" y="254.7">on this view. It is recommended that vias under paste be filled, plugged or tented.</text>
</g>
</svg>
